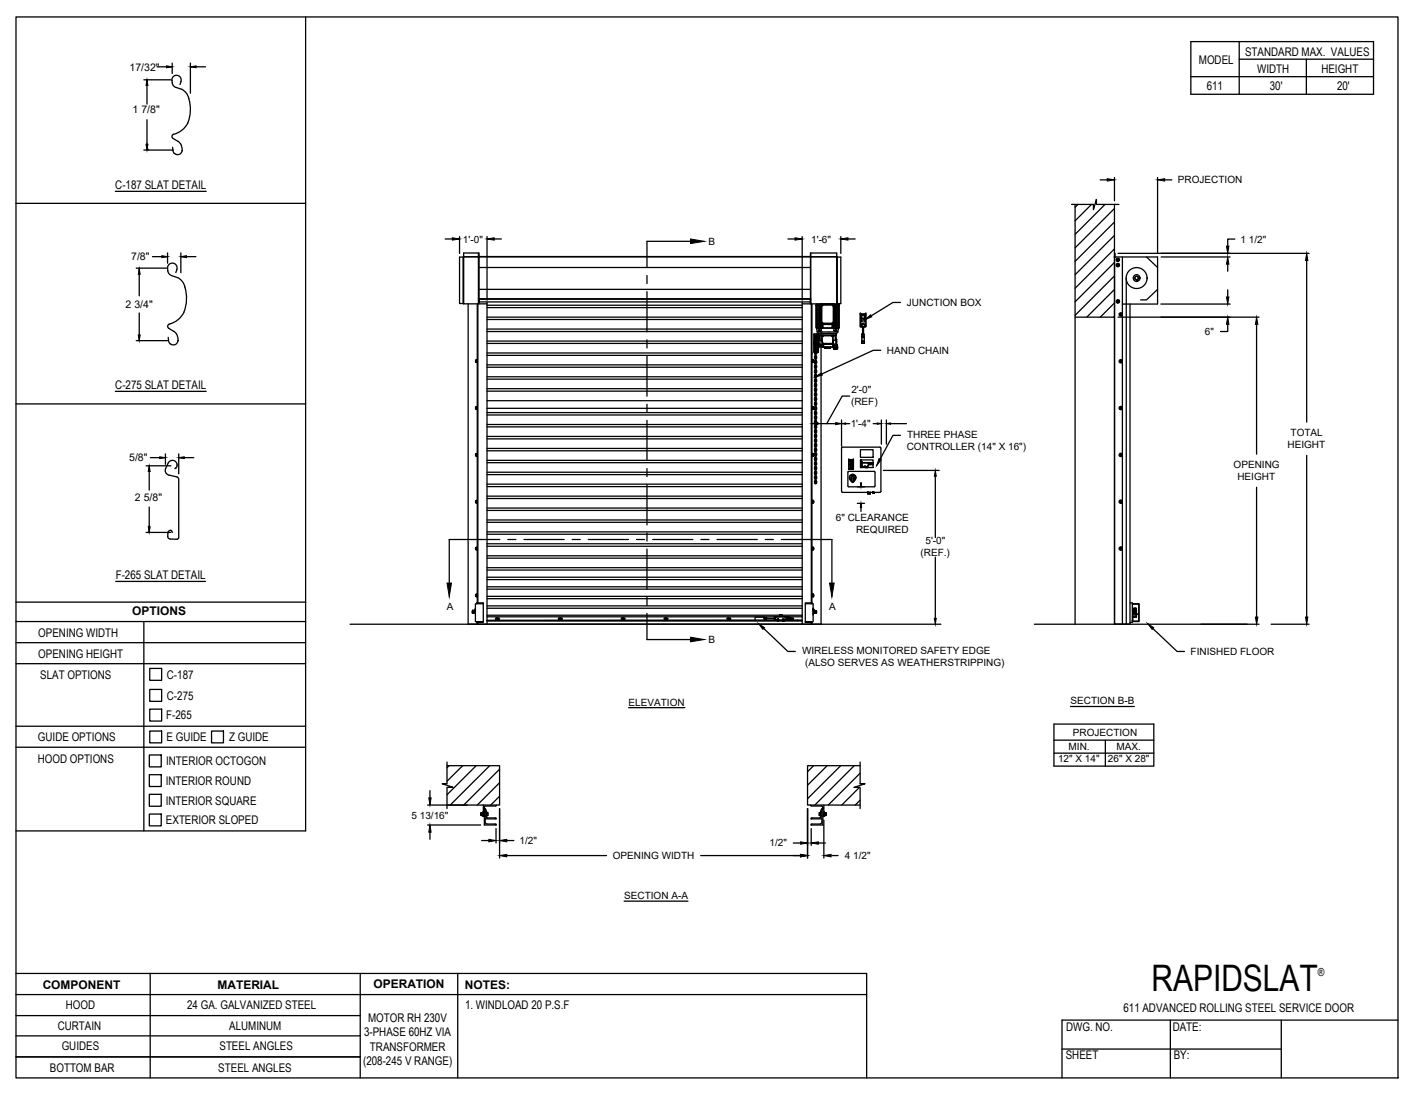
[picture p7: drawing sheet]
<svg xmlns="http://www.w3.org/2000/svg" width="279mm" height="216mm" viewBox="0 0 279 216" stroke-linecap="round" stroke-linejoin="round" font-family="sans-serif">
<!-- layer: MOTOR RH -->
<g fill="none" stroke="#000" stroke-width=".25">
<path d="M216.3 39.4h.1M91.4 50.7v9.2M91.4 50.7l.1 9.3M91.5 50.7h-.1M91.5 59.9l4.6 .1M91.5 50.7h.1M91.5 50.7h73.6M91.5 59.9v-10h2.9v10.1M91.5 50.7h-.8v9.2h.8M91.5 50.7h2.7M92.4 60v63.2M94.2 60v59"/>
<path d="M94.3 50.7h.1M94.3 60v59M94.4 59.8h.1M94.4 59.1h.1M94.4 58.9h65.6M94.4 59.4h.1M94.4 59.2h.1M94.4 59.6h.1M94.5 58.9v1.1M94.5 50.7h-.3M94.5 49.9v9.7h65.4M94.5 59.1h65.4"/>
<path d="M94.5 50.6h65.4M94.5 52.8h65.4M94.5 57.1h65.4M96.1 59.6v63.6M158.3 60h1.7M158.3 59.6v63.6M159.9 59.6v.4M159.9 59.7h.1M159.9 50.7h.3M159.9 49.9l.1 9.9M159.9 59.2h.1M159.9 59.3h.1"/>
<path d="M159.9 59.5h.1M159.9 59.1h.1M160 50.7v9.3h5.1M160 50.7v-.8h5.1v10M160.1 50.7h.1M160.1 60v59M160.2 60v59.1M160.2 50.7h4.9M161.2 60l-.1 .2M161.5 60v.2h.1M161.6 60v.2h.3M162 60v63.2"/>
<path d="M162.1 60h-.1M162.1 60l-.2 .2M162.1 60h2.3M162.1 60h.1M163.2 60h.1M163.9 60h.1M164.4 60l.2 .2v3.6M164.5 60h.1M164.9 60v.2M165.1 50.7h.1M165.1 60h.1M165.1 60v.2h-.5"/>
<path d="M165.1 59.9v.1M165.1 50.7h.8v9.2l-.8 .1zM165.2 50.7v9.2M165.4 59.9v.3M211.4 40.3h4.4v1.1l.5-2v.9h4.5M212.1 40.3v82.9M212.7 40.3l-.6 .6M215.4 40.3l-3.3 3.3M218 40.3l-5.9 5.9M219.9 50.7v.1M219.9 50h.1M219.9 53.5h.1"/>
<path d="M219.9 50.8h.1M219.9 41.1l-7.8 7.8M219.9 43.8l-7.8 7.8M219.9 46.5l-7.8 7.7M219.9 49.1l-7.8 7.8M219.9 51.8l-7.8 7.8M219.9 54.5l-7.8 7.7M219.9 57.1l-5.5 5.5M219.9 59.8l-2.8 2.8M219.9 40.3v82.9M219.9 50v.7M219.9 50.7h.1"/>
<path d="M220.5 59.3l.3 .1-.2 .3-.2-.1zM220.5 51.1l.3 .1-.2 .3-.2-.1zM220.5 52.1l.3 .1-.2 .3-.2-.1zM220.6 52.1l.2 .1zM220.6 52.5l.2-.1zM220.6 52.1l-.2 .1v.2l.2 .1M220.6 51.1l.2 .1zM220.6 51.5l.2-.1zM220.6 51.1l-.2 .1v.2l.2 .1M220.6 59.3l.2 .1zM220.6 59.7l.2-.1zM220.6 59.3l-.2 .1v.2l.2 .1"/>
<path d="M220.6 51.1h.1M220.6 52.1l.1 .1M220.6 59.3h.1M220.8 52.2h.1M220.8 52.2v.2v-.1M220.8 52.4h.1M220.8 51.2h.1M220.8 51.2v.2v-.1M220.8 51.4h.1M220.8 59.4h.1M220.8 59.4v.2v-.1M220.8 59.6h.1"/>
<path d="M221.5 50.7v72.4M222.2 54.9v68.3M224.3 55.2l.1-.1 .1 .2-.2 .1zM224.4 55.2a.37 .37 0 0 0 .1-.6 .37 .37 0 0 0-.6 .1 .37 .37 0 0 0 .3 .5M224.6 54.8a.35 .35 0 0 0-.6-.1 .35 .35 0 0 0 .2 .5M224.6 54.9l-.2 .3M224.6 54.8v.1M224.6 54.8h.1M226.2 50.7l2.2 2.1M228.4 57.1l-2.2 2.1h-1.1M93.9 71.4h.1M93.9 71.1v.3"/>
<path d="M93.9 71v.5M94.1 71.4l-.2 .1M94.1 71.1h-.2v.3M94.1 71v.1M94.1 71.4h.1M94.1 71.1v.3l-.2 .1M94.1 71.1l-.2-.1v.1M94.1 71.5h.1M94.2 71v.6M96.1 62.6h62.2M96.1 79.1h62.2M96.1 76.7h62.2"/>
<path d="M96.1 77.2h62.2M96.1 74.4h62.2M96.1 74.8h62.2M96.1 72h62.2M96.1 72.5h62.2M96.1 69.7h62.2M96.1 70.1h62.2M96.1 67.3h62.2M96.1 67.8h62.2M96.1 64.9h62.2M96.1 65.4h62.2M96.1 63.1h62.2"/>
<path d="M96.1 60.2h62.2M96.1 60.7h62.2M160.2 71v.5M160.3 71.5h.1M160.3 69.7h-.1M160.3 71.4h.2v.1h-.2zM160.3 71.1v.3M160.3 71h.1M160.5 71h.1M160.5 71.1v.3M160.5 71.1h-.2h.2M160.5 71.4h.1"/>
<path d="M160.5 71.1h.1M160.5 71v.5M160.6 66h.1M160.6 67.8l.1 1.7M160.6 66v1.8M160.6 67.8h.1M160.6 67.3v.3M160.6 68v-.2v.4M160.6 67.5v.3M160.6 66l.1 3.5M160.7 66v3.4M160.7 66v3.5"/>
<path d="M160.7 67.9l.2 .2M160.7 67l.2 .2M160.7 72.5l.2 .2M160.7 73.4l.2 .2M160.7 79.8l.2 .2 .2-.2M160.7 69.4v.1M160.7 66.1l.2 .4M160.7 69.4h.1M160.7 66.1h.1M160.7 69.5l.2 .4M160.7 71.3l.2 .5M160.7 78.6l.2 .5"/>
<path d="M160.8 70.7h.1M160.8 69.7l.1 .1M160.8 68.8l.1 .1M160.8 67.9l.1 .1M160.8 67h.1M160.8 71.6l.1 .1M160.8 72.5l.1 .1M160.8 73.4l.1 .1M160.8 74.3l.1 .1M160.8 75.2l.1 .1M160.8 76.1l.1 .1M160.8 77.1h.1"/>
<path d="M160.8 78h.1M160.8 78.9l.1 .1M160.8 79.8l.1 .1M160.8 69.3h.1M160.8 69.6h.2M160.9 70.3l-.1 .1M160.9 69.4l-.1 .1M160.9 68.5h-.1M160.9 67.5l-.1 .1M160.9 66.6l-.1 .1M160.9 71.2l-.1 .1M160.9 72.1l-.1 .1"/>
<path d="M160.9 73.1h-.1M160.9 74.9l-.1 .1M160.9 75.8l-.1 .1M160.9 76.7l-.1 .1M160.9 77.6l-.1 .1M160.9 78.5l-.1 .1M160.9 79.4l-.1 .1M160.9 68.4l-.2 .2 .1 .5M160.9 70.2l-.2 .5 .2 .2M160.9 69.3l-.2 .2M160.9 67.4l-.2 .5M160.9 66.5l-.2 .5"/>
<path d="M160.9 71.1l-.2 .2M160.9 72l-.2 .5M160.9 72.9l-.2 .5M160.9 73.9l-.2 .4 .2 .2M160.9 74.8l-.2 .4 .2 .2M160.9 75.7l-.2 .4 .2 .2M160.9 76.6l-.2 .5 .2 .2M160.9 77.5l-.2 .5 .2 .2M160.9 78.4l-.2 .2M160.9 79.3l-.2 .5M160.9 70.3h.1M160.9 69.8h.1"/>
<path d="M160.9 69.4h.1M160.9 68.8h.1M160.9 68.5h.1M160.9 67.9h.1M160.9 67.6h.1M160.9 67h.1M160.9 66.6h.1M160.9 66.4h.1M160.9 71.3h.1M160.9 70.7h.1M160.9 72.2h.1M160.9 71.6h.1"/>
<path d="M160.9 73.1h.1M160.9 72.5h.1M160.9 73.4h.1M160.9 74.9h.1M160.9 74.3h.1M160.9 75.9h.1M160.9 75.3h.1M160.9 76.8h.1M160.9 76.2h.1M160.9 77.6h.1M160.9 77.1h.1M160.9 78.6h.1"/>
<path d="M160.9 78h.1M160.9 79.5h.1M160.9 78.9h.1M160.9 79.8h.1M160.9 69.1h.1M160.9 66.5h.1M160.9 69.1l-.1 .2M160.9 66.4l-.1 28.9M160.9 68.6v.2M160.9 66.7v.3M160.9 67.6v.3M161 70.2l.1 .2"/>
<path d="M161 69.3l.1 .2M161 68.4l.1 .1M161 67.4l.1 .2M161 71.1l.1 .2M161 72l.1 .2M161 72.9l.1 .2M161 73.9l.1 .2M161 74.8l.1 .2M161 75.7l.1 .2M161 76.6l.1 .2M161 77.5l.1 .2M161 78.4l.1 .2"/>
<path d="M161 79.3l.1 .2M161 70.7v.5M161 70.3v.1M161 68.5h.1M161 67.5v.1M161 66.6v.1M161 72.1v.1M161 73.1h.1M161 74.4v.5M161 74.9v.1M161 76.2v.6M161 76.7v.1"/>
<path d="M161 78v.5M161 77.6v.1M161 79.4v.1M161 60.3h.2M161 60.3h.1M161 66.5h.1M161 68.9v.5M161 73.4v.7h-.2M161 75.3v.5M161 66.4v.3M161 67v.6M161 67.9v.6"/>
<path d="M161 69.8v.6M161 71.6v.6M161 72.5v.6M161 77.1v.6M161 78.9v.6M161 79.8v.6M161 69.1v.2M161 69.7v.1M161 68.8v.1M161 67.9v.1M161 67h.1M161 71.6v.1"/>
<path d="M161 72.5v.1M161 73.4v.1M161 75.2v.1M161 77.1h.1M161 78.9v.1M161 79.8v.1M161 69.1h.1M161 69.3h.1M161 66.7v.3M161 67.6v.3M161 68.6v.2M161 69.5v.2"/>
<path d="M161 70.4v.3M161 71.3v.3M161 72.2v.3M161 73.2v.2M161 74.1v.2M161 75v.2M161 75.9v.3M161 76.8v.3M161 77.7v.3M161 78.6v.3M161 79.5v.3M161.1 68.8l-.1 .3"/>
<path d="M161.1 70.7l-.1 .2M161.1 69.7l-.1 .2M161.1 67.9l-.1 .2M161.1 67l-.1 .2M161.1 71.6l-.1 .2M161.1 72.5l-.1 .2M161.1 73.4l-.1 .2M161.1 74.3l-.1 .2M161.1 75.2l-.1 .2M161.1 76.1l-.1 .2M161.1 77.1l-.1 .2M161.1 78l-.1 .2"/>
<path d="M161.1 78.9l-.1 .2M161.1 60.2h.4M161.1 60.2v4.6M161.1 64.8l.1 .7M161.1 69.4h.1M161.1 66.1l-.1 .4 .1 .2M161.1 66.1h.1M161.1 66.7v.3M161.1 67.6v.3M161.1 68.1h.1M161.1 68.3h.1M161.1 68.6v.2"/>
<path d="M161.1 69.2h.1M161.1 69.5v.2M161.1 70.4v.3M161.1 71.3v.3M161.1 72.2v.3M161.1 73.2v.2M161.1 74.1v.2M161.1 75v.2M161.1 75.9v.3M161.1 76.8v.3M161.1 77.7v.3M161.1 78.6v.3"/>
<path d="M161.1 79.5v.3M161.1 69.6h.3M161.2 60.3h.1M161.2 66.1v3.3M161.2 66.1v3.2M161.2 65.5h4.1M161.2 66.1l.1 .2M161.2 66.2l.1 .1M161.2 69.4h.1M161.2 66.1l.2 .2M161.2 66.2v1.6M161.2 69.3h.1"/>
<path d="M161.2 66.2h.1M161.2 65.5l.3 .3M161.2 67.6h.1M161.3 66.2l-.2-.1v3.3M161.3 66.6h.1M161.3 68.9h.1M161.3 68.1h.1M161.3 66.6v.1M161.3 66.2v.4M161.3 68.9v.4M161.3 66.3h.1M161.3 66.3v3"/>
<path d="M161.3 69.3h.1M161.3 69.2l-.1 .2M161.3 66.2v3M161.3 67.8l-.1 1.5M161.3 67.9v.1M161.3 67.2l-.1-.1 .1 .2M161.3 68.5l-.1 .3 .1-.2M161.3 66.9l-.1-.3 .1 .3M161.3 69.3l-.2 .1M161.3 68.8v.1M161.3 68.6l-.1 .3M161.3 69.2l.1 .2h-.2"/>
<path d="M161.4 66.3h.1v2.9h-.1zM161.4 68.1l-.1 1.1M161.4 67.4l-.1-1.1v2.9M161.4 65.9l.1 .4M161.4 65.9l-.8 .1M161.4 60.3v4.4M161.5 64.8h.5h-.3v.5h-.2zM161.5 69.2l-.1 .4M161.5 69.3l-.1 .3M161.5 66.7h.1M161.5 68.7h.1M161.5 68.4h.1"/>
<path d="M161.5 67.1v1.3M161.5 67.1h.1M161.5 67v1.5M161.5 68.5h.8M161.5 66.7v.4M161.5 68.4v.3M161.5 65.8h3.6M161.5 65.3h.1M161.5 65.8v.4M161.5 68.3h.1M161.5 67.2h.1M161.6 65.3h.2v.1z"/>
<path d="M161.6 67.1v.9M161.6 67.1l.6 .1M161.6 68.2v.3M161.6 65.3h.1M161.6 67.1h.1M161.6 68.2h.1M161.6 68v.2M161.6 60.3h-.6v4.4h.6M161.6 68h.1M161.6 68.1h.1M161.6 60.2v4.6h-.5M161.6 65.9v1"/>
<path d="M161.6 65.3v.1M161.6 68.1v.1M161.6 66.3h.5M161.7 60.3v4.4M161.7 68.1h.1M161.7 68l-.1 .1M161.7 68v.2M161.7 68.2l.7 .1h-.7M161.7 68.1v.1M161.7 68.2h.1M161.7 68.2v.1M161.7 68.2h-.1"/>
<path d="M161.7 68h.6M161.7 68h-.1l.1 .1M161.7 64.7h3.1M161.7 68v.3M161.7 60.2v.1M161.7 68v.1M161.7 67.9h.7M161.7 66.2l.1 .9h-.2M161.8 65.3v.1M161.9 63.8l.2 .2M161.9 60.3h.1M161.9 64.6h.1"/>
<path d="M161.9 60.3h-.3v4.4h.3l.1-.8M161.9 60.2h.1M161.9 60.3v4.4l.3-.1M161.9 63.8h.1M162 64.8l.1 .5h-.6M162 60.2l-.1 3.6M162 63.6l.1 .1zM162 60.4v3.2M162.1 60.1h2.4v3.8h-2.5zM162.1 60.3v3.3l.2 .2M162.1 66.3h.1M162.1 60.3l-.1 .1h.1"/>
<path d="M162.1 63.7l.2 .2-.1-.1M162.1 63.9l2.3 .1M162.1 60.3v.1M162.1 66.2v.1M162.1 66.3h.4M162.2 64v.7h.1v-.7M162.2 66.3v.9h-.4M162.2 66.3h.2M162.2 67.2l.1 .6M162.2 60.2l-.1 .1M162.2 66.3h.1M162.2 66.3v.9"/>
<path d="M162.3 60.2l-.2 .1M162.3 60.1h.1M162.3 63.8h.1M162.3 68.5h.1M162.3 64.6h.1M162.3 68.5h2M162.3 60.1v.1M162.3 67.8v.1M162.3 67.9h.1M162.3 60.1h1.9l.2 .2M162.3 60.2h1.9l.2 .2v3.2l-.2 .2h-1.9l-.2-.2v-3.2zM162.3 68l.2 .2-.2 .1"/>
<path d="M162.3 67.8h.1M162.3 63.9h1.9M162.3 60.1h1.9M162.3 67.8h2v.1h-1.9zM162.3 68.3h.1M162.3 68.3v.2M162.4 66.3h.1M162.4 67.9a.25 .25 0 0 1 .1 .3 .25 .25 0 0 1-.2 .2v.1M162.4 64v.7h1.8v-.7M162.4 67.9l-.1 .1M162.5 64h.5M162.5 64h.1"/>
<path d="M162.5 66.3h-.1M162.5 66.3h1.6M162.5 66.2v.1M162.7 68.5v.1M162.7 68.5h1.2l-.1 .2M162.7 68.5v.2M162.7 68.7h1.1M162.7 68.7h.1M162.8 68.7h1M163 64h-.5M163.1 64h.9M163.8 68.7h.1"/>
<path d="M163.9 68.5v.1M164.1 66.3h.1M164.1 66.2v.1M164.1 66.3h.3M164.2 64.6h.1M164.2 66.3h.2M164.2 66.3h.1M164.2 60.1l.1 .1M164.3 68.4l-.1 .1h-1.9M164.3 67.9v.5M164.3 67.3h.1M164.3 68.4h.1"/>
<path d="M164.3 64v.7h.1v-.7M164.3 67.8h.1M164.3 67.9h.1M164.3 67.2l.1 .1v1h.3M164.4 67.8h.1M164.3 67.8v-.5l.1 .5M164.3 67.8l.1 .6M164.3 68.4v.2h.4M164.3 60.2l.1 .1M164.3 63.8h-.1M164.4 66.3l-.1 1.5M164.4 68.4h.1"/>
<path d="M164.4 67.8v.8M164.4 66.3v.9M164.4 67.3v1.1M164.4 67.3h.1M164.4 64.6h.1M164.4 68.3h.1M164.4 60.3l.1 3.3-.3 .2M164.4 68.2h.3M164.4 68.6l.1 .1M164.4 67.3v.6h.5M164.4 68.3v.1M164.4 60.3l.1 .1"/>
<path d="M164.4 63.6l.1 .1zM164.4 63.7l-.1 .1M164.4 63.9v.1M164.4 64.6l1.2 .1v-4.4h-.4v4.4M164.4 67.9v.1M164.4 68.2v.1M164.4 66.3h.1M164.4 66.2v.1M164.4 66.3h.5M164.5 68.8h.1M164.5 68.7l.2-.1v.2zM164.5 68.6l.2 .2"/>
<path d="M164.5 68.7h.1M164.5 60.4v3.2M164.6 64.8h.5v.5h-.6zM164.6 61.4v.9M164.6 62.4v.5M164.6 60.5v.7zM164.6 63.1v.5zM164.6 68.8h.5M164.6 68.8h.1M164.6 60.3v.2M164.6 68.8h.3M164.6 63.8l-.2 .2"/>
<path d="M164.6 68.6h.1M164.6 62.2h.1M164.6 61.4v.8M164.6 60.3h.1M164.6 60.3h.3v4.4v-4.4M164.6 68.6h.4M164.6 64.6l.1 .1M164.6 61.2v.2M164.6 62.2v.2M164.6 62.8v.4M164.6 63.5v1.2M164.7 68.8h.1"/>
<path d="M164.7 68l.1 .4zM164.7 68.4v.3zM164.8 68.8h.1M164.8 68.8h.1h-.1M164.8 68.8h.1zM164.8 65.3h.1M164.8 68h.1M164.8 68.4h-.1M164.8 65.3h.2M164.8 66.2v.1M164.8 68.6v.1M164.8 68v.3"/>
<path d="M164.8 68.3v.3M164.8 66.3v.8M164.8 68v.2M164.8 68.6h.1M164.8 68.3l.1 .2M164.8 68.2v.2M164.8 60.2v.1M164.8 68.2h.1M164.9 68.8h.1M164.9 68.3v.3M164.9 68.5l-.1 .1M164.9 68.8h-.1"/>
<path d="M164.9 68.5v.1M164.9 68.6h.1M164.9 67v-.8h-3.2l-.1 .9M164.9 67v.1l-.6 .1M164.9 67h.1M164.9 68.5h.1M164.9 64.8v.6M164.9 67h.2v1.3M164.9 68.6v-.4l.1 .5M164.9 68.2l.1-.2v.3M164.9 67v1M164.9 68h-.5v.2"/>
<path d="M164.9 65.9l.1 .2M164.9 66h.1M164.9 68.6l.1 .1M164.9 66v.1M165 68.8h.1M165 68.8h.1h-.1M165 68.8h.1zM165 65.9l-.1 1.1M165 68.4h.1M165 60.2v4.6h.5M165 65.3h.1M165 60.3h.6"/>
<path d="M165 68.3v.3l.2 .1-.1 .1v-.2M165 67l.1 1M165.1 68.8h.1M165.1 65.8l-.1 .1h-3.6M165.1 68.3l-.1 .1M165.1 68.2l.1 .1zM165.1 68.4l.1 .1h-.1zM165.1 68.4l.1 .3M165.1 68.5v.1M165.1 68.3v.3l-.1 .1M165.1 68.6h.1M165.1 68.1h.1"/>
<path d="M165.1 68.4h.1M165.1 68.8h-.1M165.1 60.2h.3M165.1 68.3h.1M165.1 68.3v.1M165.1 68.2h.1M165.1 68.2v.1M165.2 68.3l.1 .1M165.2 68.1l-.1 .1M165.2 68.2h.1M165.2 68.7l-.5 .1M165.2 68.4h.1"/>
<path d="M165.2 68.4l.1 .2-.1 .1M165.2 60.3v4.4M165.2 68.7h.1M165.3 68.8h-.1M165.3 65.5l-.2 .3M165.4 60.2l.1 4.6-.2 .7M165.4 60.2h.1M165.5 60.3h.1M165.5 60.3v4.4M165.6 60.3h.1M169.7 64.4l.4 .1M169.8 62h.1"/>
<path d="M169.8 62v2.5M169.8 62h1M169.8 64.3h.1M169.8 64.3h.3M169.8 64.3v.2M169.8 64.4h.2M169.9 63.4h.1M169.9 63.3h.1M169.9 62.8h.1M169.9 62.2h.1M169.9 62.3h.1M170 64.3v.2"/>
<path d="M170 63.3h.1M170 63.4h.1M170 62.8h.1M170 62.2h.1M170 62.3h.1M170.1 67.7h.1M170.1 67.7h.5M170.1 67.4h.5M170.1 67.4h.1M170.1 64.5h.1M170.1 64.3v.2h.5M170.1 64h.1"/>
<path d="M170.1 64h.5M170.1 66.7h.4M170.1 64v.3M170.1 67.4v.3M170.1 66.7v.6M170.1 66.4v.2M170.1 67.3h.4M170.1 67.3h.1M170.1 66.4h.4M170.1 66.4h.1M170.1 67.3v.1M170.1 66.1h.4"/>
<path d="M170.1 66.1h.1M170.1 66.1v.3M170.2 64.5v1.6M170.2 63.8l-.2 .2M170.2 63.8h.2M170.4 63.8l.2 .2M170.4 64.5v1.6M170.5 64.5h-.4M170.5 66.1h.1M170.5 66.1v.3M170.5 66.4v.2M170.5 67.3l.1 .4"/>
<path d="M170.5 66.7v.6M170.6 67.7h.1M170.6 62.3h.1M170.6 64v.3h.2M170.6 64.3v.2M170.6 62.2l.1 .1zM170.6 63.4h.1M170.6 63.3h.1M170.6 62.8h.1M170.6 62.2h.1M170.6 64.4h.2M170.7 63.3h.1"/>
<path d="M170.7 63.4h.1M170.7 62.8h.1M170.7 62.2h.1M170.7 62.3h.1M170.7 64.3v.2M170.8 62h.1M170.8 64.3h.1M170.8 62v2.3M170.8 62l.1 2.5M170.8 64.4l-.2 .1M212.1 62.6h7.8M219.9 62.4l-.1 .2"/>
<path d="M221.1 71.1l.2 .1zM221.1 71.5l.2-.1zM221.1 71.1l-.1 .1v.2l.1 .1M221.3 71.2v.2v-.1M221.5 60h6.8M223 60v63.1h-3.1v-72.4h8.5v9.3M93.9 89.9h.1M93.9 99.1h.1M93.9 80.6h.1M93.9 89.6v.3M93.9 98.9v.2M93.9 80.4v.2"/>
<path d="M93.9 98.9l.2-.1v.4M93.9 80.4l.2-.1v.4M93.9 80.3v.4M93.9 89.5v.5M93.9 98.8v.4M94.1 99.1l-.2 .1M94.1 98.9h-.2v.2M94.1 89.9l-.2 .1M94.1 89.6h-.2v.3M94.1 80.6l-.2 .1M94.1 80.4h-.2v.2M94.1 98.8h.1"/>
<path d="M94.1 89.5v.1M94.1 80.3h.1M94.1 99.1h.1M94.1 99.2h-.2M94.1 89.9h.1M94.1 89.6v.3l-.2 .1M94.1 89.6l-.2-.1v.1M94.1 80.6h.1M94.1 80.7h-.2M94.1 99.2h.1M94.1 90h.1M94.1 80.7h.1"/>
<path d="M94.2 98.7v.6M94.2 80.2v.6M94.2 89.5v.6M96.1 97.9h62.2M96.1 98.4h62.2M96.1 95.5h62.2M96.1 96h62.2M96.1 93.2h62.2M96.1 93.7h62.2M96.1 90.8h62.2M96.1 91.3h62.2M96.1 88.5h62.2"/>
<path d="M96.1 89h62.2M96.1 86.1h62.2M96.1 86.6h62.2M96.1 83.8h62.2M96.1 84.2h62.2M96.1 81.4h62.2M96.1 81.9h62.2M96.1 80.6h62.2M160.2 98.7v.6M160.2 80.2v.6M160.2 89.5v.5M160.3 99.2v.1"/>
<path d="M160.3 80.7v.1M160.3 90h.1M160.3 98.9h.2v.2h-.2zM160.3 98.9v-.2h.2v.2M160.3 99.1v.2M160.3 80.6h.2v.2h-.2zM160.3 80.2h.2v.2h-.2zM160.3 80.4v.2M160.3 89.6v.3M160.3 98.7v.1M160.3 80.2v.1M160.3 89.5h.1"/>
<path d="M160.5 99.1v.2h-.2M160.5 80.4v.2M160.5 89.6h-.2l.2-.1v.5M160.5 89.9h-.2v.1M160.5 98.7v.6M160.5 80.2v.6M160.5 89.5v.5M160.5 90h-.2M160.5 89.9h.1M160.5 89.6h.1M160.5 99.1h.1M160.5 98.9h.1"/>
<path d="M160.5 80.6h.1M160.5 80.4h.1M160.5 90h.1M160.5 89.6v.3M160.5 98.9v.2M160.7 80.7l.2 .2M160.7 87.1l.2 .2M160.7 88.9l.2 .2M160.7 90.7l.2 .2M160.7 91.6l.2 .2M160.7 87.7l.2 .5M160.8 80.7l.1 .1"/>
<path d="M160.8 81.6l.1 .1M160.8 82.5l.1 .1M160.8 83.4l.1 .1M160.8 84.3l.1 .1M160.8 85.2l.1 .1M160.8 86.2h.1M160.8 87.1l.1 .1M160.8 88l.1 .1M160.8 88.9l.1 .1M160.8 89.8l.1 .1M160.8 90.7l.1 .1M160.8 91.6l.1 .1"/>
<path d="M160.8 92.5h.2M160.8 93.5h.1M160.8 93.2h.2M160.8 94.4h.1M160.8 95.3h.2M160.9 80.4h-.1M160.9 82.2l-.1 .1M160.9 83.1l-.1 .1M160.9 84l-.1 .1M160.9 84.9l-.1 .1M160.9 85.8l-.1 .1M160.9 86.7l-.1 .1"/>
<path d="M160.9 87.6l-.1 .1M160.9 88.6h-.1M160.9 90.4l-.1 .1M160.9 91.3h-.1M160.9 92.2l-.1 .1M160.9 94l-.1 .1M160.9 94.9l-.1 .1M160.9 80.3l-.2 .4M160.9 81.2l-.2 .4 .2 .2M160.9 82.1l-.2 .4 .2 .2M160.9 83l-.2 .4 .2 .2M160.9 83.9l-.2 .4 .2 .2"/>
<path d="M160.9 84.8l-.2 .4 .2 .2M160.9 85.7l-.2 .2 .1 .4h.3v-.1M160.9 86.6l-.2 .5M160.9 87.5l-.2 .2M160.9 88.4l-.2 .5M160.9 89.4l-.2 .4 .2 .2M160.9 90.3l-.2 .4M160.9 91.2l-.2 .4M160.9 92.1l-.2 .2 .1 .4h.3v-.2M160.9 93l-.2 .5 .2 .2M160.9 93.9l-.2 .5 .2 .2M160.9 94.8l-.2 .2 .1 .4h.3v-.1"/>
<path d="M160.9 80.4h.1M160.9 80.7h.1M160.9 82.2h.1M160.9 81.7h.1M160.9 83.1h.1M160.9 82.5h.1M160.9 84h.1M160.9 83.4h.1M160.9 84.9h.1M160.9 84.4h.1M160.9 85.8h.1M160.9 85.3h.1"/>
<path d="M160.9 86.8h.1M160.9 86.2h.1M160.9 87.7h.1M160.9 87.1h.1M160.9 88.6h.1M160.9 88h.1M160.9 88.9h.1M160.9 90.4h.1M160.9 89.8h.1M160.9 91.3h.1M160.9 90.7h.1M160.9 92.2h.1"/>
<path d="M160.9 91.6h.1M160.9 94.1h.1M160.9 93.5h.1M160.9 95h.1M160.9 94.4h.1M160.9 82.7h.1M161 80.3l.1 .1M161 81.2l.1 .2M161 82.1l.1 .2M161 83l.1 .2M161 83.9l.1 .2M161 84.8l.1 .2"/>
<path d="M161 85.7l.1 .2M161 86.6l.1 .2M161 87.5l.1 .2M161 88.4l.1 .2M161 89.4l.1 .1M161 90.3l.1 .2M161 91.2l.1 .1M161 92.1l.1 .2M161 93l.1 .2M161 93.9l.1 .2M161 94.8l.1 .2M161 80.4h.1"/>
<path d="M161 81.7v.5M161 82.6v.5M161 82.2v.1M161 83.1v.1M161 84.4v.5M161 84.9v.1M161 85.8v.1M161 86.7v.1M161 88.6h.1M161 89.9v.5M161 90.4v.1M161 93.5v.6"/>
<path d="M161 94v.1M161 94.9v.1M161 80.8v.6h-.2M161 83.5v.5M161 87.1v.5M161 88.9v.6h-.2M161 90.7v.6M161 91.7v.5M161 85.3v.6M161 86.2v.6M161 88v.6M161 92.6v.6"/>
<path d="M161 94.4v.6M161 80.7v.1M161 83.4v.1M161 85.2v.1M161 86.2h.1M161 87.1v.1M161 88v.1M161 88.9v.1M161 90.7v.1M161 91.6v.1M161 94.4h.1M161 80.5v.2"/>
<path d="M161 81.4v.2M161 82.3v.3M161 83.2v.2M161 84.1v.2M161 85v.3M161 85.9v.3M161 86.8v.3M161 87.7v.3M161 88.6v.3M161 89.6v.2M161 90.5v.2M161 91.4v.2"/>
<path d="M161 92.3v.2M161 93.2v.3M161 94.1v.3M161 95v.3M161.1 80.7l-.1 .2M161.1 81.6l-.1 .2M161.1 82.5l-.1 .2M161.1 83.4l-.1 .2M161.1 84.3l-.1 .2M161.1 85.2l-.1 .2M161.1 87.1l-.1 .2M161.1 88l-.1 .2"/>
<path d="M161.1 88.9l-.1 .2M161.1 89.8l-.1 .2M161.1 90.7l-.1 .2M161.1 91.6l-.1 .2M161.1 93.5l-.1 .2M161.1 94.4l-.1 .2M161.1 80.5v.2M161.1 81.4v.2M161.1 82.3v.3M161.1 83.2v.2M161.1 84.1v.2M161.1 85v.3"/>
<path d="M161.1 85.9v.3M161.1 86.8v.3M161.1 87.7v.3M161.1 88.6v.3M161.1 89.6v.2M161.1 90.5v.2M161.1 91.4v.2M161.1 92.3v.2M161.1 93.2v.3M161.1 94.1v.3M161.1 95v.3M167.3 95.9l.1 .2"/>
<path d="M167.4 93l-.1 .2v2.7M167.4 96.1h5.1M167.4 93h5.1M167.4 90.7v1.9M167.5 90.7h-.1M167.5 92.6h.1M167.5 90.7h.1M167.5 90.7h.9M167.9 91h.1M167.8 91.7h.1M167.9 91.7h.1M167.9 91.6v.1"/>
<path d="M167.9 92.3h.1M167.9 92.2v.1M167.9 91.1h.1M167.9 94.8l.3 .4M168 91.7h.1M167.9 94.8a.65 .65 0 0 1-.2-.9 .65 .65 0 0 1 1 0 .65 .65 0 0 1-.1 .9M167.9 94.4v.4M167.9 94.4h.1M168 94.8l.2 .3M168 91l-.1 .1M168 91.1h.1M168 92.3h.1"/>
<path d="M168 94.4l-.1 .4M168 91h.1M168 91.6v.1M168 91v.1M168 92.2v.1M168.1 92.3h.1M168.1 92.3h-.1M168.1 94l-.2 .4M168.1 93.8h.3M168.1 94h.3M168.1 94l-.1 .4M168.1 94h.1"/>
<path d="M168.1 94h.3v1h-.3zM168.1 93.9v.1M168.1 94h.2M168.3 95.1v.1M168.4 90.7h.1M168.4 92.6h.1M168.4 90.7v1.9M168.4 94l.2 .4M168.4 90.7v1.9h-1M168.4 94l.1 .4M168.4 94h.1M168.4 93.9v.1"/>
<path d="M168.5 94.8l-.3 .3M168.5 94.4l.1 .4zM168.6 94.8l-.4 .4M169.8 88.8h2.5v1.5h-2.5zM169.8 90.8h2.5v1.5h-2.5zM169.9 90.8v1.5M169.9 90.8v1.5v-1.5M169.9 92h.1M169.9 91.1h.1M169.9 91.3h2.4M170 91.1h-.1M170 92h-.1"/>
<path d="M170 91.1h.1M170 92h.1M170 92l-.1 .1M170.1 91.4h1.3l-.1 .8h-1.1zM170.2 92.2h.1M170.6 92.2h.1M170.7 92.2h.1M170.7 92.3h.1M170.7 92.3h.5M170.8 92.2h.4h-.4M170.8 92.3h.1M170.9 92.2h.1"/>
<path d="M170.9 92.2v.1M171 92.3h.1M171 92.2h.1M171.1 92.3h.1M171.1 92.2h.1M171.2 92.2h.1M171.3 97.4h.1M171.3 97.3h.1M171.3 97.4h.4M171.3 97.3h.4M171.3 97.2v.3h.4v-.3M171.7 97.4h.1"/>
<path d="M171.7 97.3h.1M171.7 97.4h-.4h.4M171.7 97.3h-.4h.4M171.7 97.3v.1M172 91.4h.2zM172.1 91.6l.1 .1zM172.2 91.4h.1M172.2 97.3h.1M172.2 97.3h.2M172.2 97.2v.2h.2v-.2M172.4 97.3h.1M172.4 97.3h-.2h.2"/>
<path d="M172.5 93l.1 .2 .1 2.7M172.6 95.9l-.1 .2M173.8 88.4l-.2-.2-7.5 .1v8.7l.1 .2h7.4l.2-.2M173.8 88.4v8.6M221.1 89.6l.2 .1zM221.1 90l.2-.1zM221.1 89.6l-.1 .1v.2l.1 .1M221.1 98.8l.2 .1zM221.1 99.3l.2-.2zM221.1 98.8l-.1 .1v.2l.1 .2M221.1 80.3l.2 .1zM221.1 80.8l.2-.1z"/>
<path d="M221.1 80.3l-.1 .1v.3l.1 .1M221.3 89.7v.2v-.1M221.3 98.9v.2v-.1M221.3 80.4v.3v-.2M93.9 117.6h.1M93.9 108.4h.1M93.9 117.4v.2M93.9 108.1v.3M93.9 117.4l.2-.1v.4M93.9 117.3v.4M93.9 108v.5M94.1 119.1v-.1h1.3v3.8h-1.3v-.1"/>
<path d="M94.1 117.6l-.2 .1M94.1 117.4h-.2v.2M94.1 108.4l-.2 .1M94.1 108.1h-.2v.3M94.1 117.3h.1M94.1 108v.1M94.1 117.6h.1M94.1 117.7h-.2M94.1 108.4h.1M94.1 108.1v.3l-.2 .1M94.1 108.1l-.2-.1v.1M94.1 117.7h.1"/>
<path d="M94.1 108.5h.1M94.2 108v.6M94.2 117.2v.6M95.4 119.1h-1.6v3.6h1.6M96.1 119.6h62.2M96.1 117.7h62.2M96.1 118.2h62.2M96.1 115.8h62.2M96.1 116.3h62.2M96.1 113.9h62.2M96.1 114.4h62.2M96.1 112h62.2"/>
<path d="M96.1 112.5h62.2M96.1 109.7h62.2M96.1 110.2h62.2M96.1 107.3h62.2M96.1 107.8h62.2M96.1 105h62.2M96.1 105.4h62.2M96.1 102.6h62.2M96.1 103.1h62.2M96.1 100.3h62.2M96.1 100.7h62.2M158.9 119.1h1.5v3.6h-1.5"/>
<path d="M160.2 119.1v-.1h-1.3v3.8h1.3v-.1M160.2 108v.5M160.2 117.2v.6M160.3 117.7v.1M160.3 108.5h.1M160.3 117.6h.2v.2h-.2zM160.3 117.4v.2M160.3 108h.2v.1h-.2zM160.3 108.1v.3M160.3 117.2v.1M160.3 108h.1M160.5 108.1v.4"/>
<path d="M160.5 108.4h-.2v.1M160.5 117.2v.1M160.5 108v.5M160.5 117.3v.3M160.5 117.3h-.2l.2 .1M160.5 108.5h-.2M160.5 117.6h.1M160.5 117.4h.1M160.5 108.4h.1M160.5 108.1h.1M160.5 117.3v.5M160.5 108.5h.1"/>
<path d="M160.5 117.4v.2M160.5 108.1v.3M221.1 108l.2 .2zM221.1 108.5l.2-.1zM221.1 108l-.1 .2v.2l.1 .1M221.3 108.2v.2v-.1M223 119h.4v3.8h-.4M223.4 119.1h1.4v3.6h-1.4M223.4 119.2h1.3v3.4h-1.3M69.1 123.2h116.6M93.3 120.5v.5M93.3 121h.1"/>
<path d="M93.3 120.5h.1M93.3 120.5h.2v.5h-.2M93.5 120.9h.1M93.5 120.6h.1M93.5 120.7v.2M93.6 120.8l-.1 .1M93.6 120.6l-.1 .2h-.2M93.6 120.6h.1M93.6 120.6v.3M93.6 120.6v.2M93.6 120.8v.1M93.6 120.9h.1"/>
<path d="M93.6 120.8h.1M93.7 120.4v.6h-.1v-.5h.1M93.7 120.6h.1M93.7 121h.1M93.7 120.4h.1M93.7 120.5l.1 .1M93.8 120.2v.8M94.2 122.8v.4M94.3 122.8v.4M96.1 121.7h62.2M96.1 122.5h62.2M96.1 121.4h62.2"/>
<path d="M96.1 120h62.2M97.9 122l-.1 .1 .1 .1M97.9 122h.1M97.9 122.2h.1M98 122h.2v.3l-.3-.2zM98.3 122h.1M98.3 122.2h.1M98.4 122l.2 .1-.2 .1M110.3 122.2h.1M110.3 122l-.1 .1 .1 .1M110.4 122h.2v.3l-.3-.2zM110.7 122l.3 .1-.3 .1"/>
<path d="M122.7 122l-.1 .1 .1 .1M122.8 122l.3 .1-.1 .2-.3-.2zM123.1 122l.2 .1-.2 .1M131.1 122l-.1 .1 .1 .1M131.1 122h.1M131.1 122.2h.1M131.3 122l.2 .1-.1 .2h-.1zM131.5 122l.3 .1-.3 .1M143.6 122l-.2 .1 .2 .1M143.7 122l.2 .1-.1 .2h-.1zM143.9 122l.3 .1-.3 .1M149 122.4v-.6h1.8v.6"/>
<path d="M150.8 122.2h.1M150.8 121.9h.1M150.8 122h.1M150.8 122.1h.1M150.8 121.9v.3M150.8 121.9l.1 .3zM150.9 121.9v.3M151 122.1h.1M151 122h.1M151 122v.2v-.2M151 122h.2M151 122.1h.2"/>
<path d="M151.1 122v.2M151.1 122l-.1 .2 .2-.1M151.2 122h.1M151.2 122l-.1 .2M151.2 122v.1M151.2 122h.1l-.1 .1M151.2 122.1h.1M151.3 122h1.5M151.3 122.1h1.5M152.8 122.2h.1M152.8 121.9h.1M152.9 122.3h.2"/>
<path d="M153.1 121.8h-.3l.1 .5M153.4 122.5h.1M153.4 122.2h.1M153.4 122.6h.2M153.4 122.2h.2M153.4 122.3h.1M153.5 122.3v.1M153.5 122.3l-.1-.1 .2 .1M153.5 122.2l.1 .1M153.5 122.5h.1M153.6 122.5h.1M153.6 122.2h.1"/>
<path d="M153.6 122.5h-.2l.1 .1M153.6 122.3v.1M153.6 122.6h.1M153.6 122.3l-.2 .1M153.8 121.3l-.1 .4M154.3 121.3h-.5M154.3 121.6l.1 .1M154.3 121.3v.3M154.5 122.5h.1M154.5 122.2h.1M154.5 122.6h.2M154.5 122.2h.2"/>
<path d="M154.6 122.2l-.1 .1h.2M154.6 122.5h.1M154.7 122.5h.1M154.7 122.3l-.1 .1M154.7 122.2h.1M154.7 122.5h-.2l.1 .1M154.7 122.3l-.2 .1M154.7 122.3v.1M154.7 122.6h.1M154.8 121.7a.34 .34 0 0 1 .3 .3 .34 .34 0 0 1-.3 .4 .34 .34 0 0 0 .3-.4 .34 .34 0 0 0-.3-.3zM154.8 121.7h-1.5a.33 .33 0 0 0-.3 .3 .33 .33 0 0 0 .3 .4M155 122.3h.3"/>
<path d="M155 121.8h.3M155.3 122.3h.1M155.3 121.9h.1M155.3 122.2h.1M155.3 121.8v.5M155.3 121.8h.1M155.4 121.8h.1v.5h-.1zM155.5 122.2h.1M155.5 121.9h.1M155.5 121.9v.3M155.5 121.9l-.1 .1M155.5 122v.2"/>
<path d="M155.6 121.9l-.1 .1M155.6 122l-.1 .2M155.6 122.2h.1M155.6 122h.2M155.8 121.9l-.2-.1v.5h.3v-.4M155.9 121.9l-.1-.1v.5M156 122l-.2 .1 .2 .1M156.1 122l.2 .1-.1 .2-.2-.2zM156.3 122l.3 .1-.3 .1M157.4 122.3v.2M158.3 122.4h-62.2M160.1 122.8v.4"/>
<path d="M160.2 122.7v.5M160.4 120.9v.5M160.4 120.2h.1M160.4 120.4h.1M160.4 120.1v.1M160.4 121.4h.1M160.4 120.2v.5M160.4 120.4h.2M160.5 120.2h.1v.8h-.1M160.5 120.5v.1M160.6 120.6h.1M160.6 121h.1"/>
<path d="M160.6 120.4l.1 .1M160.6 120.5h.1v.5h-.1zM160.6 120.8h.1M160.7 120.6h.1M160.7 120.9h.1M160.7 120.8v.1M160.7 120.6v.3M160.7 120.6v.2M160.7 120.6v.3zM160.8 120.8l-.1 .1M160.8 120.6h.1M160.8 120.6l-.1 .2"/>
<path d="M160.8 120.9h.1M160.8 120.5h.2v.5h-.2zM160.8 120.8h.2M161 120.5l.1 .1M161.1 120.9l-.1 .1M161.1 120.6v.3M204.1 123.2h42M223.4 122.5h.1M223.4 121.7h.8M223.5 121.9l-.1 .6M223.6 121.8l-.1 .1M223.7 120.1v.7l.1 .2"/>
<path d="M223.7 121.2v.1M223.7 120.2h.5M223.7 120.1h.5M223.7 120.1v.3h.5v-.3M223.7 120.9v.5M223.8 120.9l-.1-.1v.6h.5v-.3h-.5M223.8 120.2l-.1 .5M223.8 120.1h.3M223.8 120.5l-.1 .3M223.8 121h.1M223.9 121h.1M223.9 120.5v-.3h.2l.1 .5"/>
<path d="M223.9 120.5h.1M223.9 120.9h.1M224 120.2v.3M224 120.5h.1M224.1 121h-.3M224.1 120.5l-.3 .1M224.1 120.5l.1 .3M224.1 120.5v.1M224.2 120.4v.2M224.2 120.9v.2M224.2 120.8l-.1 .1M224.2 121.7h-.5"/>
<path d="M224.2 121.7h.1M224.2 120.4h.1M224.2 121.7l-.6 .1M224.2 120.5v1.2M224.2 120.1v.6M224.2 120.8v1M224.2 120.8l-.1 .2M224.3 121.2h.1M224.3 121.3h.1M224.3 121.2v.1M87.7 154.7l-.1 .1M88.2 151.1h10.4v7.8h-10.4"/>
<path d="M88.2 150.4v4.3h-1l2.2 .7h-1.2v4.2M88.6 151.1l-.4 .4M91.3 151.1l-3.1 3.1M94 151.1l-5.8 5.7M95.4 158.9v2.2M95.6 159.6l.1 .2M95.6 159.6h.1M95.7 159.7l.2 .2M95.7 159.7h.1M95.7 159.7v2.6l.4 .3M95.8 159l-.3 .3 .1 3.5h2.3M95.8 159.1h2"/>
<path d="M95.9 159.9v1.3M96.6 151.1l-7.8 7.8M98 158.9l-.2 .1M98.6 151.8l-7.1 7.1M98.6 154.5l-4.4 4.4M98.6 157.1l-1.8 1.8M159.9 158.9l.2 .1M160.1 159.1h2M160.5 151.1l-1.2 1.2M162.1 159l.3 .3v3.5h-2.3M162.2 159.7l-.2 .2v1.3M162.2 159.7h.1"/>
<path d="M162.2 159.7v2.6M162.4 159.6l-.2 .2M162.4 159.6h.1M162.6 158.9v2.2M163.2 151.1l-3.9 3.9M165.9 151.1l-6.6 6.5M168.6 151.1l-7.8 7.8M169.6 155.4l-3.5 3.5M169.7 151.1h-10.4v7.8h10.4M169.7 150.4v4.3h1l-2.2 .7h1.2v4.2M169.7 152.6l-6.3 6.3M169.7 157.9l-.9 1"/>
<path d="M170.3 154.7l-.2 .2M94.9 160.8h.1M94.9 160.5h.1M94.9 160.5v.3M95 160.9v-.2h.3v.2M95 160.4v.2M95.3 160.4v.2M95.3 160.4h-.3v.6h.3M95.4 160.2v.9M95.5 160.9l-.1 .2M95.6 161.1h.1M95.7 161.6h2.2"/>
<path d="M95.9 161.2l.3 .2h1.5l.2 .2M95.9 160.4h.3v.6h-.3M95.9 160.2l.1 .2M96 161l-.1 .1M96 160.3l.1 .2M96 160.9h.1M96 160.6v.3h-.1M96 160.4l.1 .5M96.1 162.6h1.6l.2 .2M96.1 160.5l-.2 .1M96.1 160.9l-.1 .1M96.2 160.3v.3h-.1"/>
<path d="M96.2 160.9h.1M96.2 160.6v.3h-.1M97.9 161.6h.1M97.9 162.8h.1M160.1 161.6h.1M160.1 162.8h.1M160.1 161.6h2.1M160.2 161.4l-.1 .2M160.2 162.6l-.1 .2M160.3 162.6h1.5M161.7 160.9l.3 .1M161.7 160.6v.3h.2"/>
<path d="M161.7 160.9h.1M161.7 160.3v.3h.2M161.9 160.6v.3h.1M161.9 160.4v.6M161.9 160.3v.3h.1M161.9 161l.1 .1M162 160.4h-.3v.5M162 160.2l-.1 .2M162 161.2l-.3 .2h-1.4M162.2 162.3l-.4 .3M162.4 161.1h.1M162.4 160.9l.1 .2"/>
<path d="M162.6 160.2v.9M162.7 160.6v-.2h.3v.6h-.4M162.7 160.7v.2M162.7 160.7h.2v.2M162.9 160.4v.2M163 160.8h.1M163 160.5h.1M163 160.5v.3"/>
<circle cx="220.6" cy="51.3" r=".33"/>
<circle cx="220.6" cy="59.5" r=".33"/>
<circle cx="220.6" cy="52.3" r=".33"/>
<circle cx="220.6" cy="59.5" r=".2"/>
<circle cx="220.6" cy="52.3" r=".2"/>
<circle cx="220.6" cy="51.3" r=".2"/>
<circle cx="220.6" cy="51.3" r=".14"/>
<circle cx="220.6" cy="59.5" r=".14"/>
<circle cx="220.6" cy="52.3" r=".14"/>
<circle cx="224.3" cy="54.9" r="2.06"/>
<circle cx="224.3" cy="54.9" r=".67"/>
<circle cx="169.9" cy="62.2" r=".12"/>
<circle cx="169.9" cy="62.8" r=".12"/>
<circle cx="169.9" cy="63.4" r=".12"/>
<circle cx="169.9" cy="62.8" r=".07"/>
<circle cx="169.9" cy="62.2" r=".07"/>
<circle cx="169.9" cy="63.4" r=".07"/>
<circle cx="169.9" cy="62.8" r=".14"/>
<circle cx="169.9" cy="62.2" r=".14"/>
<circle cx="169.9" cy="63.4" r=".14"/>
<circle cx="170.3" cy="62.2" r=".07"/>
<circle cx="170.3" cy="62.2" r=".05"/>
<circle cx="170.3" cy="62.9" r=".07"/>
<circle cx="170.3" cy="62.9" r=".05"/>
<circle cx="170.6" cy="62.8" r=".12"/>
<circle cx="170.6" cy="62.2" r=".12"/>
<circle cx="170.6" cy="63.4" r=".12"/>
<circle cx="170.6" cy="63.4" r=".07"/>
<circle cx="170.6" cy="62.8" r=".07"/>
<circle cx="170.6" cy="63.4" r=".14"/>
<circle cx="170.6" cy="62.8" r=".14"/>
<circle cx="170.6" cy="62.2" r=".14"/>
<circle cx="221.1" cy="71.3" r=".33"/>
<circle cx="221.1" cy="62.1" r=".33"/>
<circle cx="221.1" cy="71.3" r=".2"/>
<circle cx="221.1" cy="62.1" r=".2"/>
<circle cx="221.1" cy="71.3" r=".12"/>
<circle cx="221.1" cy="62.1" r=".12"/>
<circle cx="221.1" cy="62.1" r=".14"/>
<circle cx="221.1" cy="71.3" r=".14"/>
<circle cx="221.1" cy="62.1" r=".19"/>
<circle cx="167.9" cy="92.3" r=".29"/>
<circle cx="167.9" cy="91.7" r=".29"/>
<circle cx="167.9" cy="91" r=".29"/>
<circle cx="167.9" cy="92.3" r=".22"/>
<circle cx="167.9" cy="91" r=".22"/>
<circle cx="167.9" cy="91.7" r=".22"/>
<circle cx="170" cy="91.1" r=".07"/>
<circle cx="170" cy="92" r=".07"/>
<circle cx="171.5" cy="91.6" r=".1"/>
<circle cx="171.5" cy="91.6" r=".09"/>
<circle cx="171.8" cy="91.6" r=".1"/>
<circle cx="171.8" cy="91.6" r=".09"/>
<circle cx="172.2" cy="91.6" r=".1"/>
<circle cx="221.1" cy="89.8" r=".33"/>
<circle cx="221.1" cy="80.5" r=".33"/>
<circle cx="221.1" cy="99" r=".33"/>
<circle cx="221.1" cy="80.5" r=".2"/>
<circle cx="221.1" cy="89.8" r=".2"/>
<circle cx="221.1" cy="99" r=".2"/>
<circle cx="221.1" cy="89.8" r=".12"/>
<circle cx="221.1" cy="99" r=".12"/>
<circle cx="221.1" cy="80.5" r=".12"/>
<circle cx="221.1" cy="99" r=".14"/>
<circle cx="221.1" cy="80.5" r=".14"/>
<circle cx="221.1" cy="89.8" r=".14"/>
<circle cx="221.1" cy="108.3" r=".33"/>
<circle cx="221.1" cy="108.3" r=".2"/>
<circle cx="221.1" cy="108.3" r=".12"/>
<circle cx="221.1" cy="108.3" r=".14"/>
<circle cx="98.1" cy="122.1" r=".2"/>
<circle cx="98.1" cy="122.1" r=".14"/>
<circle cx="98.1" cy="122.1" r=".1"/>
<circle cx="110.5" cy="122.1" r=".2"/>
<circle cx="110.5" cy="122.1" r=".14"/>
<circle cx="110.5" cy="122.1" r=".1"/>
<circle cx="122.9" cy="122.1" r=".2"/>
<circle cx="122.9" cy="122.1" r=".14"/>
<circle cx="122.9" cy="122.1" r=".1"/>
<circle cx="131.3" cy="122.1" r=".2"/>
<circle cx="131.3" cy="122.1" r=".14"/>
<circle cx="131.3" cy="122.1" r=".1"/>
<circle cx="143.7" cy="122.1" r=".2"/>
<circle cx="143.7" cy="122.1" r=".14"/>
<circle cx="143.7" cy="122.1" r=".1"/>
<circle cx="156.1" cy="122.1" r=".2"/>
<circle cx="156.1" cy="122.1" r=".14"/>
<circle cx="156.1" cy="122.1" r=".1"/>
<circle cx="223.9" cy="120.8" r=".12"/>
<circle cx="223.9" cy="120.8" r=".1"/>
<circle cx="223.9" cy="120.8" r=".24"/>
</g>
<!-- layer: ANNOTATIONS -->
<g fill="none" stroke="#000" stroke-width=".25">
<path d="M28.4 15.7h5.3M29 15.7v4.9M31 13.2h3M34 12.4v2.1M37.6 12.4v6M37.6 13.2h3M28.4 29.6h5.8M29 23.6v6M217.1 35.5h1.4M219.9 35v4.6M228.4 35v15M229.8 35.5h1.4"/>
<path d="M26.9 52.9h6.1M27.5 52.9v5.5M30.1 50.7h3M33.1 49.9v2M35.7 49.9v3.9M35.7 50.7h3M87.8 47.2h1.5M90.7 46.7v3.3M96.1 46.7v12.5M97.5 47.2h1.4M155.5 47.2h1.4M158.3 46.7v12.5"/>
<path d="M165.9 46.7v3.3M167.3 47.2h1.4M177.7 59.7h-1.5l-4.3 2.6M220.6 50h37.7M229.1 50.7h13.6M242.3 52.1v1.4M242.3 57.2v1.4M243.6 47.2h-1.3v1.4M257.8 51.4v31.9M26.9 67.2h6.1M27.5 61.8v5.4M167.6 78.2h-1.4l-3.1 5.4"/>
<path d="M173.8 69.1h-1.5l-10.1 4.7M220.6 62.6h27.8M229.1 60h13.6M242.3 64v1.4h-1.5M247.9 64v25.6M28.8 91.9h4.9M29.4 91.9v4.8M29.7 90.3h2.9M32.6 89.6v2M35.3 89.6v3.9M35.3 90.3h2.9M161.4 83.6h3.5"/>
<path d="M166.1 82.9v5.1M166.9 83.6h.8M169.2 99.3h1.4M169.2 96.1h1.4M172.3 83.6h.8M173.9 82.9v4.8M174.3 92.8h11M174.9 82.9v4.8M175.7 83.6h3.2M177.7 85.9h-1.5l-2.5 4.7M184.6 94v12.1M247.9 96.2v25.6"/>
<path d="M257.8 89.9v31.9M28.8 105.1h4.9M29.4 100.1v5M169.9 100.1v.8M184.6 110v12M124 139.7h11.1M150.7 124l4.8 4.6h1.4M211.2 139.4h12.6M227.5 124l4.8 4.6h1.4M236.9 123.2h11.5M250.8 123.2h7.5M84.4 158.9h7.8"/>
<path d="M84.8 156v1.5M98.6 159.6v9.7M159.3 159.6v9.7M208 142.9h19.7v8.3h-19.7zM208 146.1h19.7M208 148.6h19.7M218.1 146.1v5.1M84.4 162.8h10.4M84.8 164.2v1.4M95 165.9h1.5M97.9 163.5v2.9M100 165.9h1.4"/>
<path d="M100 168.8h19.7M123.1 177.8h12.6M138.3 168.8h19.6M156.5 166.4h1.4M160.1 163.5v3.3M161.5 166.4h1.4M162.6 161.8v7.5M164 168.8h1.4"/>
</g>
<g fill="#000" stroke="#000" stroke-width=".2">
<path d="M29 15.7l.2 1.2h-.4zM32.9 13l1.1 .2-1.1 .2zM37.6 13.2l1.1-.2v.4zM28.8 28.5h.4l-.2 1.1zM218.5 35.3l1.4 .2-1.4 .2zM228.4 35.5l1.4-.2v.4zM27.5 53l.2 1.1h-.4zM31.9 50.5l1.2 .2-1.2 .1zM35.7 50.7l1.1-.2v.3zM89.3 46.9l1.4 .3-1.4 .2zM96.1 47.2l1.4-.3v.5zM156.9 46.9l1.4 .3-1.4 .2z"/>
<path d="M165.9 47.2l1.4-.3v.5zM242 58.6h.5l-.2 1.4zM242.3 50.7l.2 1.4h-.5zM242 48.6h.5l-.2 1.4zM257.8 50l.3 1.4h-.5zM27.3 66.1h.4l-.2 1.1zM160.9 74.4l1.2-.8 .2 .4zM170.7 63.1l1.1-1 .2 .4zM242.3 62.6l.2 1.4h-.5zM247.9 62.6l.3 1.4h-.5zM29.4 91.9l.2 1.1h-.3zM31.5 90.1l1.1 .2-1.1 .2z"/>
<path d="M35.3 90.3l1.1-.2v.4zM160.2 83.6l1.2-.2v.4zM164.9 83.4l1.2 .2-1.2 .2zM166.1 83.6l.8-.1v.2zM169.8 95.3h.2l-.1 .8zM173.1 83.5l.8 .1-.8 .1zM173.4 90.5l.5 .2-.9 1.2zM174.9 83.6l.8-.1v.2zM184.6 92.8l.1 1.2h-.3zM29.3 103.9h.3l-.2 1.2zM169.9 99.3l.1 .8h-.2zM149.7 123.1l1.2 .8-.4 .3z"/>
<path d="M184.4 122h.3l-.1 1.2zM226.5 123.1l1.1 .8-.3 .3zM247.7 121.8h.5l-.3 1.4zM257.6 121.8h.5l-.3 1.4zM84.6 157.5h.5l-.3 1.4zM84.8 162.8l.3 1.4h-.5zM96.5 165.7l1.4 .2-1.4 .2zM98.6 165.9l1.4-.2v.4zM98.6 168.8l1.4-.2v.5zM157.9 166.1l1.4 .3-1.4 .2zM157.9 168.6l1.4 .2-1.4 .3zM160.1 166.4l1.4-.3v.5z"/>
<path d="M162.6 168.8l1.4-.2v.5z"/>
</g>
<!-- layer: SECTION CUTS -->
<g fill="none" stroke="#000" stroke-width=".25">
<path d="M127.7 54.4v1.6M127.7 57.6v7.9M136.2 47.6h-8.5v5.2M127.7 67.1v1.6M127.7 70.3v7.9M127.7 79.8v1.6M127.7 83v7.9M127.7 92.5v1.6M127.7 95.7v7.9M98.6 106.5h-10v8.6M100.2 106.5h1.6M103.4 106.5h7.9"/>
<path d="M112.9 106.5h1.6M116.1 106.5h7.9M125.6 106.5h1.6M127.7 105.2v1.6M127.7 108.4v7.9M127.7 117.9v1.6M128.8 106.5h7.9M138.3 106.5h1.6M141.5 106.5h7.9M151 106.5h1.6M154.2 106.5h9.9v8.6M127.7 121.1v5.1h8.5"/>
</g>
<path d="M136.2 47.2l2.8 .4-2.8 .5zM88.2 115.1h.9l-.5 2.7zM163.7 115.1h.9l-.5 2.7zM136.2 125.8l2.8 .4-2.8 .5z" fill="#000" stroke="#000" stroke-width=".2"/>
<!-- layer: ANNOTATIONS -->
<path d="M29 28.4h.1M29.3 29.6h.1M27.5 67.2h.1M34.7 92.4h.1M29.4 105.1h.1M29.4 103.9h.1" fill="none" stroke="#000" stroke-width=".2"/>
<!-- layer: DETAILS -->
<g fill="none" stroke="#000" stroke-width=".25">
<path d="M35.5 16.7a1.14 1.14 0 0 0-.3-1.8 .99 .99 0 0 0-1.1 .3 .99 .99 0 0 0-.1 1.2 1.05 1.05 0 0 0 .7 .9 3.3 3.3 0 0 1 2.8 3.5 5.2 5.2 0 0 1-2.1 5.2l-1.1 .5M34.1 29.1v.5M34.1 29.6a.92 .92 0 0 0 .9 .9 .92 .92 0 0 0 .9-.8M34.2 27.3l1 .6M34.2 26.5l-.3 .4 .3 .4M35.1 27.9l.7 .8 .1 1M33.1 53.5a1.11 1.11 0 0 0 .8 .9M33.9 54.4l1.2 .4M34.9 53.2a.94 .94 0 0 0-.8-1.3 .94 .94 0 0 0-1 1.1v.5M34.9 53.2l-.2 .6M35.1 54.8a3.5 3.5 0 0 1 1.7 3.3l-.1 2.1-.4 1.4M33.2 66.6a1.1 1.1 0 0 0 .3 1.1 1.1 1.1 0 0 0 1.2 .3l.4-.7"/>
<path d="M33.3 64.8l1.4 .9 .4 .8v.7M35.1 67.2v.1M36.3 61.6a4.7 4.7 0 0 1-3.1 2.4l-.1 .5 .2 .3M33.4 93.8l1.5 .3 .3 .4M34.5 92.5a.9 .9 0 0 0 .1-1.5 .9 .9 0 0 0-1.4 .4l-.5 1a.94 .94 0 0 0 .7 1.4M35.3 94.5v11.7M33.1 105.8v.3l.5 .3M33.1 105.3v.6M33.6 104.7l-.4 .3-.1 .2M33.7 104.7l.1 .1M33.9 104.8l.1 .3M35.2 106.2l-.3 .2h-1.3"/>
</g>
<!-- layer: TITLE BLOCK -->
<g fill="none" stroke="#000" stroke-width=".25">
<path d="M3.2 3.3h272.6v209.4h-272.6zM60.3 3.3v160.7h-57.1M235 8.2h36v10.4h-36zM235 15.1h36M244.5 11.7h26.5M244.5 8.2v10.4M22.8 37.8h17.9M3.2 40.1h57.1M3.2 79.7h57.1M22.8 77.2h17.9M3.2 118.8h57.1M22.8 114.7h17.8"/>
<path d="M3.2 126.8h57.1M3.2 131h57.1M3.2 122.7h57.1M28.4 122.7v41.3M29.5 131.9h2.4v2.4h-2.4zM29.5 136.1h2.4v2.3h-2.4zM29.5 140h2.4v2.3h-2.4zM3.2 143.3h57.1M3.2 147.5h57.1M29.5 149h2.3v2.3h-2.3zM29.5 152.9h2.3v2.3h-2.3zM29.5 156.8h2.3v2.3h-2.3z"/>
<path d="M29.5 144.3h2.4v2.3h-2.4zM41.7 144.3h2.4v2.3h-2.4zM29.5 160.7h2.3v2.3h-2.3zM3.2 196.3h167.8M3.2 192.1h167.8v20.6M29.6 192.1v20.6M71.1 192.1v20.6M90.3 192.1v20.6M3.2 208.6h67.9M3.2 204.4h67.9M3.2 200.4h67.9M209.6 207h43.2"/>
<path d="M230.9 201.3v11.4M252.8 201.3v11.4M275.8 201.3h-66.2v11.4"/>
</g>
<!-- layer: 0 -->
<path d="M257.8 11.7v6.9" fill="none" stroke="#000" stroke-width=".25"/>
<text font-size="7.2" x="227.2" y="195.5">RAPIDSLAT</text>
<g font-size="2.4">
<text x="245.7" y="11.1">STANDARD MAX. VALUES</text>
<text x="236.6" y="12.7">MODEL</text>
<text x="238.1" y="17.8">611</text>
<text x="248.1" y="14.4">WIDTH</text>
<text x="250.5" y="17.8">30'</text>
<text x="260.7" y="14.4">HEIGHT</text>
<text x="263.8" y="17.8">20'</text>
<text x="22.8" y="37.3">C-187 SLAT DETAIL</text>
<text x="22.8" y="76.8">C-275 SLAT DETAIL</text>
<text x="22.8" y="114.3">F-265 SLAT DETAIL</text>
<text x="7.6" y="125.6">OPENING WIDTH</text>
<text x="26.1" y="121.4">OPTIONS</text>
<text x="7.6" y="129.8">OPENING HEIGHT</text>
<text x="7.9" y="133.9">SLAT OPTIONS</text>
<text x="32.9" y="134">C-187</text>
<text x="32.8" y="142">F-265</text>
<text x="32.9" y="138.1">C-275</text>
<text x="7.5" y="146.3">GUIDE OPTIONS</text>
<text x="32.9" y="146.3">E GUIDE</text>
<text x="45.2" y="146.3">Z GUIDE</text>
<text x="7.5" y="150.6">HOOD OPTIONS</text>
<text x="32.7" y="154.9">INTERIOR ROUND</text>
<text x="32.8" y="151.1">INTERIOR OCTOGON</text>
<text x="32.7" y="158.8">INTERIOR SQUARE</text>
<text x="32.7" y="162.7">EXTERIOR SLOPED</text>
<text x="8.4" y="195.2">COMPONENT</text>
<text x="42.9" y="195.1">MATERIAL</text>
<text x="73.7" y="195">OPERATION</text>
<text x="91.7" y="195.2">NOTES:</text>
<text x="11.4" y="203.2">CURTAIN</text>
<text x="13" y="199.2">HOOD</text>
<text x="36.9" y="199.1">24 GA. GALVANIZED STEEL</text>
<text x="45.2" y="203.3">ALUMINUM</text>
<text x="72.6" y="201.7">MOTOR RH 230V</text>
<text x="91.8" y="199.1">1. WINDLOAD 20 P.S.F</text>
<text x="210.4" y="203.6">DWG. NO.</text>
<text x="221.7" y="199.8">611 ADVANCED ROLLING STEEL SERVICE DOOR</text>
<text x="231.4" y="203.4">DATE:</text>
<text x="12.2" y="207.3">GUIDES</text>
<text x="43.3" y="207.2">STEEL ANGLES</text>
<text x="71.8" y="204.5">3-PHASE 60HZ VIA</text>
<text x="73" y="207.3">TRANSFORMER</text>
<text x="210.3" y="209.1">SHEET</text>
<text x="231.6" y="209">BY:</text>
<text x="9.8" y="211.5">BOTTOM BAR</text>
<text x="43.1" y="211.6">STEEL ANGLES</text>
<text x="71.6" y="210.2">(208-245 V RANGE)</text>
</g>
<text font-size="2.2" x="260.1" y="192.7">®</text>
<g font-size="2.1">
<text x="25.6" y="13.9">17/32&quot;</text>
<text x="26.2" y="22.3">1 7/8&quot;</text>
<text x="25.9" y="51.4">7/8&quot;</text>
<text x="24.8" y="60.8">2 3/4&quot;</text>
<text x="25.5" y="91.1">5/8&quot;</text>
<text x="26.6" y="98.9">2 5/8&quot;</text>
</g>
<g font-size="2">
<text x="232.4" y="36.2">PROJECTION</text>
<text x="91.4" y="47.9">1'-0&quot;</text>
<text x="160.1" y="47.9">1'-6&quot;</text>
<text x="244.8" y="47.9">1 1/2&quot;</text>
<text x="139.8" y="48.4">B</text>
<text x="179" y="60.4">JUNCTION BOX</text>
<text x="175" y="69.8">HAND CHAIN</text>
<text x="237.8" y="66.1">6&quot;</text>
<text x="168" y="77.5">2'-0&quot;</text>
<text x="167.9" y="79.9">(REF)</text>
<text x="167.9" y="84.3">1'-4&quot;</text>
<text x="178.9" y="88.8">CONTROLLER (14&quot; X 16&quot;)</text>
<text x="179" y="86.4">THREE PHASE</text>
<text x="254" y="88.5">HEIGHT</text>
<text x="254.7" y="86.1">TOTAL</text>
<text x="243.4" y="92.4">OPENING</text>
<text x="244.2" y="94.8">HEIGHT</text>
<text x="164.9" y="102.8">6&quot; CLEARANCE</text>
<text x="168.9" y="105.2">REQUIRED</text>
<text x="182.6" y="107.3">5'-0&quot;</text>
<text x="181.6" y="109.7">(REF.)</text>
<text x="88.1" y="120.4">A</text>
<text x="163.6" y="120.4">A</text>
<text x="139.8" y="127">B</text>
<text x="158.3" y="129.1">WIRELESS MONITORED SAFETY EDGE</text>
<text x="158.9" y="131.5">(ALSO SERVES AS WEATHERSTRIPPING)</text>
<text x="234.9" y="129.3">FINISHED FLOOR</text>
<text x="124" y="139.2">ELEVATION</text>
<text x="211.2" y="139">SECTION B-B</text>
<text x="210.9" y="148.1">MIN.</text>
<text x="211.7" y="145.2">PROJECTION</text>
<text x="220.3" y="148.1">MAX.</text>
<text x="208.8" y="150.5">12&quot; X 14&quot;</text>
<text x="218.6" y="150.5">26&quot; X 28&quot;</text>
<text x="81.2" y="161.5">5 13/16&quot;</text>
<text x="102.5" y="166.6">1/2&quot;</text>
<text x="151.8" y="167">1/2&quot;</text>
<text x="120.9" y="169.5">OPENING WIDTH</text>
<text x="166.7" y="169.5">4 1/2&quot;</text>
<text x="123.1" y="177.4">SECTION A-A</text>
</g>
</svg>
